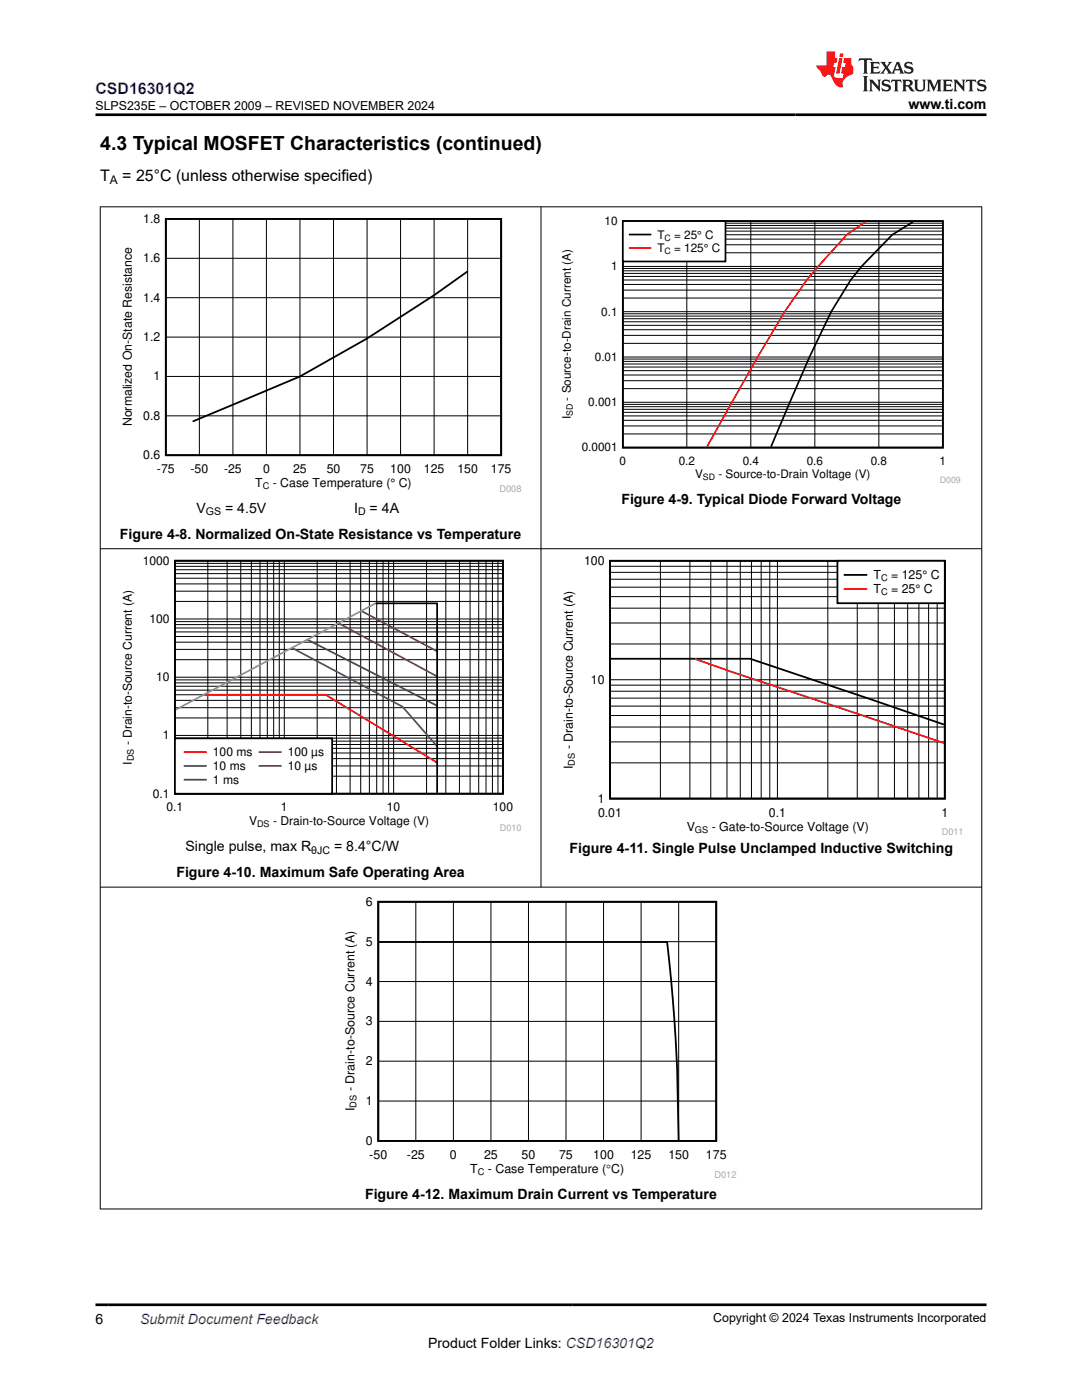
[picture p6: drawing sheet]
<svg xmlns="http://www.w3.org/2000/svg" width="216mm" height="279mm" viewBox="0 0 216 279" stroke-linecap="round" stroke-linejoin="round" font-family="sans-serif">
<path d="M33.1 43.7h66.9v47.1h-66.9zM93.3 54.2l-6.7 4.7-13.4 8.7-13.3 7.5-21.5 9" fill="none" stroke="#000" stroke-width=".36"/>
<g fill="none" stroke="#000" stroke-width=".2">
<path d="M33.1 59.4h66.9M33.1 51.6h66.9M39.8 43.7v47.2M46.5 43.7v47.2M53.2 43.7v47.2M59.9 43.7v47.2M66.6 43.7v47.2M73.2 43.7v47.2M79.9 43.7v47.2M86.6 43.7v47.2M93.3 43.7v47.2M33.1 75.1h66.9"/>
<path d="M33.1 67.3h66.9M33.1 83h66.9"/>
</g>
<path d="M111.9 42.7h80.1v54.3h-80.1z" fill-rule="evenodd" fill="#fff"/>
<path d="M124.3 44.1h63.8v45.2h-63.8zM182.2 44.3l-4.2 2.5-6.1 6.4-2.2 2.7-3.8 6.3-4.4 9-7.7 18" fill="none" stroke="#000" stroke-width=".34"/>
<g fill="none" stroke="#000" stroke-width=".2">
<path d="M124.3 59.5h63.8M124.3 57.9h63.8M124.3 56.8h63.8M124.3 55.9h63.8M124.3 55.2h63.8M124.3 54.6h63.8M124.3 54h63.8M124.3 53.6h63.8M124.3 53.2h63.8M124.3 50.4h63.8M124.3 48.9h63.8M124.3 47.7h63.8"/>
<path d="M124.3 46.8h63.8M124.3 46.1h63.8M124.3 45.5h63.8M124.3 45h63.8M124.3 44.5h63.8M137 44.1v45.2M149.8 44.1v45.2M162.6 44.1v45.2M175.4 44.1v45.2M124.3 77.6h63.8M124.3 76h63.8M124.3 74.8h63.8"/>
<path d="M124.3 74h63.8M124.3 73.3h63.8M124.3 72.6h63.8M124.3 72.1h63.8M124.3 71.7h63.8M124.3 71.2h63.8M124.3 68.5h63.8M124.3 66.9h63.8M124.3 65.8h63.8M124.3 64.9h63.8M124.3 64.2h63.8M124.3 63.6h63.8"/>
<path d="M124.3 63.1h63.8M124.3 62.6h63.8M124.3 62.2h63.8M124.3 86.6h63.8M124.3 85h63.8M124.3 83.9h63.8M124.3 83h63.8M124.3 82.3h63.8M124.3 81.7h63.8M124.3 81.2h63.8M124.3 80.7h63.8M124.3 80.3h63.8"/>
</g>
<path d="M172.6 44.3l-3.6 2.5-5.8 6.4-2.2 2.7-4.4 6.3-5.4 9-10.1 18" fill="none" stroke="#f00" stroke-width=".34"/>
<path d="M124.3 44.1h20.5v8.1h-20.5z" fill-rule="evenodd" fill="#fff"/>
<path d="M124.3 44.1h20.5v8.1h-20.5zM125.7 46.8h4.1" fill="none" stroke="#000" stroke-width=".34"/>
<path d="M125.7 49.5h4.1" fill="none" stroke="#f00" stroke-width=".34"/>
<path d="M24 110.9h80v54.9h-80z" fill-rule="evenodd" fill="#fff"/>
<path d="M34.9 111.9h65.5v46.5h-65.5zM74.9 120.4h12.3v37.8" fill="none" stroke="#000" stroke-width=".35"/>
<g fill="none" stroke="#000" stroke-width=".2">
<path d="M34.9 118h65.5M34.9 116.5h65.5M34.9 115.4h65.5M34.9 114.5h65.5M34.9 113.7h65.5M34.9 113h65.5M34.9 112.4h65.5M41.5 111.9v46.5M45.3 111.9v46.5M48 111.9v46.5M50.2 111.9v46.5M51.9 111.9v46.5"/>
<path d="M53.3 111.9v46.5M54.6 111.9v46.5M55.7 111.9v46.5M56.7 111.9v46.5M63.3 111.9v46.5M67.1 111.9v46.5M69.9 111.9v46.5M72 111.9v46.5M73.7 111.9v46.5M75.2 111.9v46.5M76.4 111.9v46.5M77.5 111.9v46.5"/>
<path d="M78.5 111.9v46.5M85.1 111.9v46.5M89 111.9v46.5M91.7 111.9v46.5M93.8 111.9v46.5M95.5 111.9v46.5M97 111.9v46.5M98.3 111.9v46.5M99.4 111.9v46.5M34.9 139.8h65.5M34.9 138.7h65.5M34.9 137.7h65.5"/>
<path d="M34.9 137h65.5M34.9 136.3h65.5M34.9 135.7h65.5M34.9 135.2h65.5M34.9 131.7h65.5M34.9 129.6h65.5M34.9 128.2h65.5M34.9 127h65.5M34.9 126.1h65.5M34.9 125.3h65.5M34.9 124.7h65.5M34.9 124.1h65.5"/>
<path d="M34.9 123.5h65.5M34.9 120h65.5M34.9 154.9h65.5M34.9 152.9h65.5M34.9 151.4h65.5M34.9 150.3h65.5M34.9 149.4h65.5M34.9 148.6h65.5M34.9 147.9h65.5M34.9 147.3h65.5M34.9 146.8h65.5M34.9 143.3h65.5"/>
<path d="M34.9 141.2h65.5"/>
</g>
<path d="M40.7 138.7h24.3l22.2 13.5" fill="none" stroke="#f00" stroke-width=".35"/>
<path d="M58.3 129.3l22 11.7 6.9 8" fill="none" stroke="#295c75" stroke-width=".35"/>
<path d="M61.3 127.7l25.9 13.2" fill="none" stroke="#286b48" stroke-width=".35"/>
<path d="M67.5 124.4l19.7 10.6" fill="none" stroke="#9d3939" stroke-width=".35"/>
<path d="M72.1 121.9l15.1 8.1" fill="none" stroke="#68275f" stroke-width=".35"/>
<path d="M74.9 120.4l-39.8 21.2" fill="none" stroke="#919191" stroke-width=".35"/>
<path d="M34.9 147.4h31.4v11h-31.4z" fill-rule="evenodd" fill="#fff"/>
<path d="M34.9 147.4h31.4v11h-31.4z" fill="none" stroke="#000" stroke-width=".35"/>
<path d="M36.8 150.1h4.3" fill="none" stroke="#f00" stroke-width=".35"/>
<path d="M36.8 152.9h4.3" fill="none" stroke="#295c75" stroke-width=".35"/>
<path d="M36.8 155.6h4.3" fill="none" stroke="#286b48" stroke-width=".35"/>
<path d="M51.8 150.1h4.2" fill="none" stroke="#9d3939" stroke-width=".35"/>
<path d="M51.8 152.9h4.2" fill="none" stroke="#68275f" stroke-width=".35"/>
<path d="M111.9 110.9h80.1v55.7h-80.1z" fill-rule="evenodd" fill="#fff"/>
<path d="M121.7 111.9h66.8v47.5h-66.8zM121.9 131.5h27.8l38.6 13.1" fill="none" stroke="#000" stroke-width=".36"/>
<g fill="none" stroke="#000" stroke-width=".2">
<path d="M121.7 119.1h66.8M121.7 117.2h66.8M121.7 115.6h66.8M121.7 114.2h66.8M121.7 113h66.8M131.8 111.9v47.5M137.7 111.9v47.5M141.8 111.9v47.5M145.1 111.9v47.5M147.7 111.9v47.5M149.9 111.9v47.5M151.9 111.9v47.5"/>
<path d="M153.6 111.9v47.5M155.1 111.9v47.5M165.2 111.9v47.5M171.1 111.9v47.5M175.2 111.9v47.5M178.5 111.9v47.5M181.1 111.9v47.5M183.4 111.9v47.5M185.3 111.9v47.5M187 111.9v47.5M121.7 139.3h66.8M121.7 137.9h66.8"/>
<path d="M121.7 136.7h66.8M121.7 135.7h66.8M121.7 128.5h66.8M121.7 124.3h66.8M121.7 121.4h66.8M121.7 152.2h66.8M121.7 148.1h66.8M121.7 145.1h66.8M121.7 142.8h66.8M121.7 140.9h66.8"/>
</g>
<path d="M138.6 131.5l7.3 2.5 42.4 14.3" fill="none" stroke="#f00" stroke-width=".36"/>
<path d="M167.1 111.9h21.4v8.5h-21.4z" fill-rule="evenodd" fill="#fff"/>
<path d="M167.1 111.9h21.4v8.5h-21.4zM168.5 114.7h4.4" fill="none" stroke="#000" stroke-width=".36"/>
<path d="M168.5 117.5h4.4" fill="none" stroke="#f00" stroke-width=".36"/>
<path d="M68.6 178.5h78.7v57.2h-78.7z" fill-rule="evenodd" fill="#fff"/>
<path d="M75.5 180h67.4v47.7h-67.4zM75.7 188h57.4l1.1 11.1a336.2 336.2 0 0 1 1.2 28.4" fill="none" stroke="#000" stroke-width=".36"/>
<g fill="none" stroke="#000" stroke-width=".2">
<path d="M19.9 41.3h176.1M20 41.2v200.1M108 41.2v135.9M195.9 41.2v200.1M19.9 109.5h176.1M19.9 177h176.1M83 180v47.7M90.5 180v47.7M98 180v47.7M105.5 180v47.7M112.9 180v47.7M120.4 180v47.7"/>
<path d="M127.9 180v47.7M135.4 180v47.7M75.5 195.9h67.4M75.5 187.9h67.4M75.5 219.7h67.4M75.5 211.8h67.4M75.5 203.8h67.4M19.9 241.3h176.1"/>
</g>
<path d="M171.5 11.6l-.2 .6 .5-.2h.6v.1v2.2l-.2 .4h1l-.2-.4v-2.2v-.1h.5l.6 .2-.2-.6zM173.6 12.4l.2 .3v1.6l-.2 .4h1.9l.1-.6a1.08 1.08 0 0 1-1.3 .2v-.7h.6l.4 .2v-.7l-.4 .2h-.6v-.5l.2-.2a1 1 0 0 1 1 .3l-.1-.5zM175.7 12.4l.9 1.1-1 1.2h.9l-.2-.2 .5-.8 .4 .8-.2 .2h1.6l-.2-.2 .2-.5h.9l.1 .5-.1 .2h.9l-.2-.4-.8-1.9h-.5l-.9 2.1-.9-1.1 .9-1h-.8l.2 .2-.4 .6-.4-.6 .2-.2zM179 12.8l.4 1h-.7zM180.7 12.5a.65 .65 0 0 0-.2 .7 .65 .65 0 0 0 .6 .5l.6 .1 .1 .3a.79 .79 0 0 1-.7 .4 .79 .79 0 0 1-.7-.5l.1 .7 .2-.1a.93 .93 0 0 0 1.1 0 .93 .93 0 0 0 .4-.9 1.46 1.46 0 0 0-1.2-.6l-.1-.3a1.09 1.09 0 0 1 1.2 .2l-.2-.6-.1 .1-.5-.2zM172.2 15.2l.2 .4v2.2l-.2 .4h1l-.2-.4v-2.2l.2-.4zM173.4 15.9l.2 .4v1.5l-.2 .4h.8l-.3-.4 .1-1.3 1.6 1.8v-2l.2-.4h-.7l.1 .2 .1 1.1-1.2-1.3zM176.2 16a.65 .65 0 0 0-.2 .8 .65 .65 0 0 0 .6 .4l.6 .2 .1 .2a.79 .79 0 0 1-.7 .4 .79 .79 0 0 1-.7-.5l.1 .7 .2-.1a.93 .93 0 0 0 1.1 .1 .93 .93 0 0 0 .4-1 1.46 1.46 0 0 0-1.2-.5l-.1-.4a1.09 1.09 0 0 1 1.2 .2l-.1-.6-.2 .1-.5-.1zM177.9 15.9l-.1 .6a.63 .63 0 0 1 .8-.3v1.6l-.3 .4h1l-.2-.4v-1.6a.66 .66 0 0 1 .8 .3l-.1-.6zM180 15.9l.2 .4v1.5l-.2 .4h1l-.2-.2-.1-.7h.5l.1 .2a.79 .79 0 0 0 1.2 .6l-1-.9a.61 .61 0 0 0 .6-.6 .61 .61 0 0 0-.5-.7zM180.8 16.2h.1a.47 .47 0 0 1 .5 .1 .47 .47 0 0 1 .1 .5l-.1 .1-.7 .1zM182.3 15.9l.2 .2a2.27 2.27 0 0 0 .4 2 1.04 1.04 0 0 0 1.7-.7v-1.3l.2-.2h-.8l.2 .4v1.1a.6 .6 0 0 1-.6 .6 .6 .6 0 0 1-.6-.6v-1.1l.3-.4zM184.9 15.9l.2 .4v1.5l-.2 .4h.8l-.3-.4v-1.4l.9 1.9 .9-1.9v1.4l-.3 .4h1l-.2-.4v-1.5l.2-.4h-.8l-.7 1.5-.6-1.5zM188.1 15.9l.2 .4v1.5l-.2 .4h1.9l.1-.6a1.09 1.09 0 0 1-1.3 .2v-.7h.6l.4 .2v-.6l-.4 .2h-.6v-.6l.2-.1a1.01 1.01 0 0 1 1 .3l-.1-.6zM190.2 15.9l.3 .4v1.5l-.3 .4h.8l-.2-.4v-1.3l1.6 1.8v-2l.2-.4h-.7l.2 .2v1.1l-1.2-1.3zM192.8 15.9l-.1 .6a.63 .63 0 0 1 .8-.3v1.6l-.3 .4h1l-.2-.4v-1.6a.66 .66 0 0 1 .8 .3l-.1-.6zM195.2 16a.65 .65 0 0 0-.2 .8 .65 .65 0 0 0 .6 .4l.6 .2 .2 .2a.79 .79 0 0 1-.7 .4 .79 .79 0 0 1-.7-.5l.1 .7 .2-.1a.93 .93 0 0 0 1 .1 .93 .93 0 0 0 .5-1 1.46 1.46 0 0 0-1.3-.5v-.4a1.09 1.09 0 0 1 1.2 .2l-.2-.6-.2 .1-.5-.1z" fill="#231f20"/>
<path d="M164.9 10.3v2.7h-2l.1 .4 .8 1a.95 .95 0 0 0 1 .9 .59 .59 0 0 1 .5-.4 .59 .59 0 0 1 .5 .3l.4 .8a1.59 1.59 0 0 0 2.1 1.4 1.61 1.61 0 0 1 1-2.3l1-.3-.1-1.5a1.59 1.59 0 0 1-.3-1.7h-1.5l-.2 .9h.6l-.2 .9h-.5l-.2 .9v.3l.4 .1-.1 .9h-.7a.73 .73 0 0 1-1-.7l.3-1.5h-.5l.1-.9h.5l.2-.9h-.5v-1.3zM167.4 11.6l-.6 3.1h.7l.6-3.1zM167.6 10.7l-.1 .6h.7l.1-.6z" fill="#ed1c24"/>
<path d="M19 22.9h177.8M19 260.4h177.8" fill="none" stroke="#000" stroke-width=".53"/>
<text font-size="3.9" x="20" y="29.9">4.3 Typical MOSFET Characteristics (continued)</text>
<text font-size="3.2" fill="#00f" x="19" y="18.7">CSD16301Q2</text>
<g font-size="3.2">
<text x="20" y="36.1">T</text>
<text x="24.4" y="36.1">= 25°C (unless otherwise specified)</text>
</g>
<g font-size="2.8">
<text x="181.3" y="21.8">www.ti.com</text>
<text x="124" y="100.6">Figure 4-9. Typical Diode Forward Voltage</text>
<text x="23.9" y="107.5">Figure 4-8. Normalized On-State Resistance vs Temperature</text>
<text x="39.2" y="102.3">V</text>
<text x="44.9" y="102.3">= 4.5V</text>
<text x="70.7" y="102.3">I</text>
<text x="73.8" y="102.3">= 4A</text>
<text x="37" y="169.8">Single pulse, max R</text>
<text x="66.7" y="169.8">= 8.4°C/W</text>
<text x="113.7" y="170.2">Figure 4-11. Single Pulse Unclamped Inductive Switching</text>
<text x="35.2" y="175">Figure 4-10. Maximum Safe Operating Area</text>
<text x="72.8" y="239.3">Figure 4-12. Maximum Drain Current vs Temperature</text>
<text x="19" y="264.2">6</text>
<text x="85.4" y="269">Product Folder Links: CSD16301Q2</text>
</g>
<text font-size="2.8" fill="#00f" x="27.9" y="264.2">Submit Document Feedback</text>
<g font-size="2.5">
<text x="19" y="21.9">SLPS235E – OCTOBER 2009 – REVISED NOVEMBER 2024</text>
<text x="28.6" y="44.5">1.8</text>
<text x="28.6" y="52.3">1.6</text>
<text x="28.6" y="60.2">1.4</text>
<text x="28.6" y="68.1">1.2</text>
<text x="30.6" y="75.9">1</text>
<text x="28.6" y="83.8">0.8</text>
<text x="26.3" y="85.1" transform="rotate(-90 26.3 85.1)">Normalized On-State Resistance</text>
<text x="28.6" y="91.7">0.6</text>
<text x="31.3" y="94.4">-75</text>
<text x="38" y="94.4">-50</text>
<text x="44.7" y="94.4">-25</text>
<text x="52.5" y="94.4">0</text>
<text x="58.5" y="94.4">25</text>
<text x="65.2" y="94.4">50</text>
<text x="71.9" y="94.4">75</text>
<text x="77.9" y="94.4">100</text>
<text x="84.6" y="94.4">125</text>
<text x="91.3" y="94.4">150</text>
<text x="98" y="94.4">175</text>
<text x="50.9" y="97.2">T</text>
<text x="54.4" y="97.2">- Case Temperature (° C)</text>
<text x="116.5" y="112.7">100</text>
<text x="174.3" y="115.6">T</text>
<text x="174.3" y="118.4">T</text>
<text x="177.8" y="115.6">= 125° C</text>
<text x="177.8" y="118.4">= 25° C</text>
<text x="117.9" y="136.5">10</text>
<text x="114.3" y="149.5" transform="rotate(-90 114.3 149.5)">- Drain-to-Source Current (A)</text>
<text x="114.3" y="153.5" transform="rotate(-90 114.3 153.5)">I</text>
<text x="119.3" y="160.2">1</text>
<text x="119.3" y="163">0.01</text>
<text x="137" y="165.8">V</text>
<text x="142" y="165.8">- Gate-to-Source Voltage (V)</text>
<text x="153.4" y="163">0.1</text>
<text x="187.8" y="163">1</text>
<text x="73" y="180.8">6</text>
<text x="73" y="188.7">5</text>
<text x="73" y="196.7">4</text>
<text x="73" y="204.7">3</text>
<text x="73" y="212.6">2</text>
<text x="70.7" y="221.7" transform="rotate(-90 70.7 221.7)">I</text>
<text x="70.7" y="217.8" transform="rotate(-90 70.7 217.8)">- Drain-to-Source Current (A)</text>
<text x="73" y="220.5">1</text>
<text x="73" y="228.5">0</text>
<text x="73.7" y="231.3">-50</text>
<text x="81.2" y="231.3">-25</text>
<text x="89.8" y="231.3">0</text>
<text x="96.6" y="231.3">25</text>
<text x="104.1" y="231.3">50</text>
<text x="111.6" y="231.3">75</text>
<text x="118.4" y="231.3">100</text>
<text x="125.9" y="231.3">125</text>
<text x="133.4" y="231.3">150</text>
<text x="140.9" y="231.3">175</text>
<text x="93.8" y="234.2">T</text>
<text x="97.3" y="234.2">- Case Temperature (qC)</text>
<text x="142.3" y="263.9">Copyright © 2024 Texas Instruments Incorporated</text>
</g>
<g font-size="2.4">
<text x="21.9" y="36.7">A</text>
<text x="28.5" y="112.7">1000</text>
<text x="29.8" y="124.3">100</text>
<text x="31.2" y="135.9">10</text>
<text x="26.3" y="148.8" transform="rotate(-90 26.3 148.8)">- Drain-to-Source Current (A)</text>
<text x="32.5" y="147.6">1</text>
<text x="26.3" y="152.6" transform="rotate(-90 26.3 152.6)">I</text>
<text x="42.5" y="151">100 ms</text>
<text x="42.5" y="153.7">10 ms</text>
<text x="57.4" y="151">100 µs</text>
<text x="57.4" y="153.7">10 µs</text>
<text x="30.5" y="159.2">0.1</text>
<text x="33.2" y="161.9">0.1</text>
<text x="42.5" y="156.5">1 ms</text>
<text x="56.1" y="161.9">1</text>
<text x="77.2" y="161.9">10</text>
<text x="98.4" y="161.9">100</text>
<text x="49.7" y="164.7">V</text>
<text x="54.5" y="164.7">- Drain-to-Source Voltage (V)</text>
</g>
<g font-size="2.3">
<text x="120.6" y="44.9">10</text>
<text x="131.2" y="47.6">T</text>
<text x="134.5" y="47.6">= 25° C</text>
<text x="121.9" y="53.9">1</text>
<text x="131.2" y="50.3">T</text>
<text x="134.5" y="50.3">= 125° C</text>
<text x="120" y="63">0.1</text>
<text x="118.7" y="72">0.01</text>
<text x="113.9" y="83.7" transform="rotate(-90 113.9 83.7)">I</text>
<text x="113.9" y="79.9" transform="rotate(-90 113.9 79.9)">- Source-to-Drain Current (A)</text>
<text x="117.4" y="81">0.001</text>
<text x="116.1" y="90.1">0.0001</text>
<text x="123.6" y="92.8">0</text>
<text x="135.4" y="92.8">0.2</text>
<text x="138.7" y="95.5">V</text>
<text x="143.4" y="95.5">- Source-to-Drain Voltage (V)</text>
<text x="148.2" y="92.8">0.4</text>
<text x="161" y="92.8">0.6</text>
<text x="173.7" y="92.8">0.8</text>
<text x="187.5" y="92.8">1</text>
</g>
<g font-size="2.1">
<text x="41.1" y="102.9">GS</text>
<text x="71.4" y="102.9">D</text>
<text x="62.1" y="170.4">θJC</text>
</g>
<text font-size="1.9" x="95.3" y="234.6">C</text>
<text font-size="1.9" fill="#a8a8a8" x="142.6" y="235.1">D012</text>
<g font-size="1.8">
<text x="132.6" y="48">C</text>
<text x="132.6" y="50.7">C</text>
<text x="114.3" y="83" transform="rotate(-90 114.3 83)">SD</text>
<text x="140.3" y="95.9">SD</text>
<text x="52.4" y="97.7">C</text>
<text x="175.8" y="116">C</text>
<text x="175.8" y="118.8">C</text>
<text x="26.7" y="151.9" transform="rotate(-90 26.7 151.9)">DS</text>
<text x="114.7" y="152.8" transform="rotate(-90 114.7 152.8)">DS</text>
<text x="51.3" y="165.1">DS</text>
<text x="138.7" y="166.2">GS</text>
<text x="71.2" y="221" transform="rotate(-90 71.2 221)">DS</text>
</g>
<g font-size="1.8" fill="#a8a8a8">
<text x="99.7" y="98.2">D008</text>
<text x="187.5" y="96.5">D009</text>
<text x="99.8" y="165.8">D010</text>
<text x="187.9" y="166.6">D011</text>
</g>
</svg>
